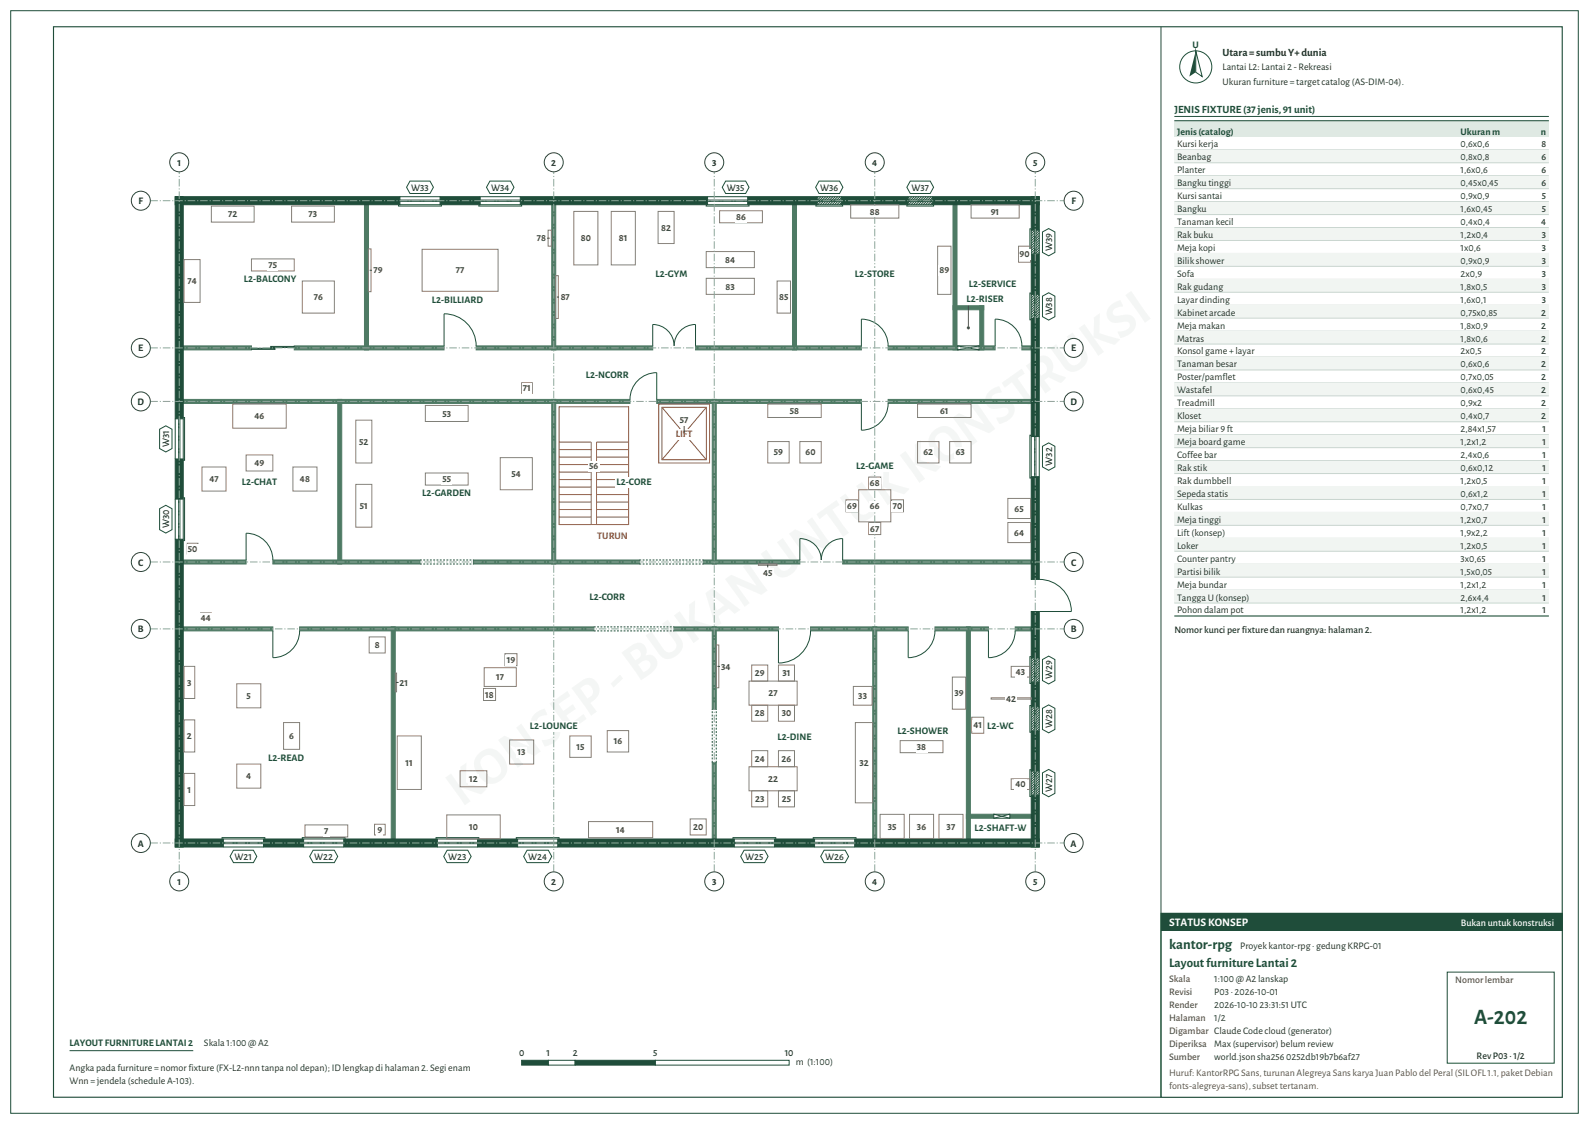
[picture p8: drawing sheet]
<svg xmlns="http://www.w3.org/2000/svg" width="594mm" height="420mm" viewBox="0 0 594 420" stroke-linecap="round" stroke-linejoin="round" font-family="sans-serif">
<g fill="#4e7a64" stroke="#4e7a64" stroke-width=".37">
<path d="M66.3 234.2h35.7v1.5h-35.7z" fill-rule="evenodd"/>
<path d="M112 234.2h110v1.5h-110z" fill-rule="evenodd"/>
<path d="M252 234.2h39v1.5h-39z" fill-rule="evenodd"/>
<path d="M303 234.2h36.5v1.5h-36.5z" fill-rule="evenodd"/>
<path d="M66.3 209.2h25.7v1.5h-25.7z" fill-rule="evenodd"/>
<path d="M102 209.2h55v1.5h-55z" fill-rule="evenodd"/>
<path d="M177 209.2h62v1.5h-62z" fill-rule="evenodd"/>
<path d="M263 209.2h36v1.5h-36z" fill-rule="evenodd"/>
<path d="M315 209.2h72.8v1.5h-72.8z" fill-rule="evenodd"/>
<path d="M66.3 149.2h169.2v1.5h-169.2z" fill-rule="evenodd"/>
<path d="M245.5 149.2h76.5v1.5h-76.5z" fill-rule="evenodd"/>
<path d="M332 149.2h55.8v1.5h-55.8z" fill-rule="evenodd"/>
<path d="M66.3 129.2h27.7v1.5h-27.7z" fill-rule="evenodd"/>
<path d="M110 129.2h56v1.5h-56z" fill-rule="evenodd"/>
<path d="M178 129.2h66v1.5h-66z" fill-rule="evenodd"/>
<path d="M260 129.2h62v1.5h-62z" fill-rule="evenodd"/>
<path d="M126.2 149.2h1.6v61.5h-1.6z" fill-rule="evenodd"/>
<path d="M136.3 74.2h1.4v56.5h-1.4z" fill-rule="evenodd"/>
<path d="M146.2 234.2h1.6v81.5h-1.6z" fill-rule="evenodd"/>
<path d="M206.3 149.2h1.4v61.5h-1.4z" fill-rule="evenodd"/>
<path d="M206.3 74.2h1.4v56.5h-1.4z" fill-rule="evenodd"/>
<path d="M266.3 285h1.5v30.7h-1.5z" fill-rule="evenodd"/>
<path d="M266.3 149.2h1.5v61.5h-1.5z" fill-rule="evenodd"/>
<path d="M296.3 74.2h1.4v56.5h-1.4z" fill-rule="evenodd"/>
<path d="M326.2 234.2h1.5v81.5h-1.5z" fill-rule="evenodd"/>
<path d="M356.3 74.2h1.4v56.5h-1.4z" fill-rule="evenodd"/>
<path d="M361.3 234.2h1.5v81.5h-1.5z" fill-rule="evenodd"/>
</g>
<g fill="#1f4d3a" stroke="#1f4d3a" stroke-width=".37">
<path d="M65.5 313.5h18v3h-18z" fill-rule="evenodd"/>
<path d="M98.5 313.5h15v3h-15z" fill-rule="evenodd"/>
<path d="M128.5 313.5h35v3h-35z" fill-rule="evenodd"/>
<path d="M178.5 313.5h15v3h-15z" fill-rule="evenodd"/>
<path d="M208.5 313.5h66v3h-66z" fill-rule="evenodd"/>
<path d="M289.5 313.5h15v3h-15z" fill-rule="evenodd"/>
<path d="M319.5 313.5h69v3h-69z" fill-rule="evenodd"/>
<path d="M65.5 73.5h84v3h-84z" fill-rule="evenodd"/>
<path d="M164.5 73.5h15v3h-15z" fill-rule="evenodd"/>
<path d="M194.5 73.5h70v3h-70z" fill-rule="evenodd"/>
<path d="M279.5 73.5h26v3h-26z" fill-rule="evenodd"/>
<path d="M314.5 73.5h25v3h-25z" fill-rule="evenodd"/>
<path d="M348.5 73.5h40v3h-40z" fill-rule="evenodd"/>
<path d="M65.5 201.5h3v115h-3z" fill-rule="evenodd"/>
<path d="M65.5 171.5h3v15h-3z" fill-rule="evenodd"/>
<path d="M65.5 73.5h3v83h-3z" fill-rule="evenodd"/>
<path d="M385.5 297.1h3v19.4h-3z" fill-rule="evenodd"/>
<path d="M385.5 178.1h3v38.4h-3z" fill-rule="evenodd"/>
<path d="M385.5 119h3v44.1h-3z" fill-rule="evenodd"/>
<path d="M385.5 95h3v15h-3z" fill-rule="evenodd"/>
<path d="M385.5 73.5h3v12.5h-3z" fill-rule="evenodd"/>
</g>
<path d="M92 209.2v-10a10 10 0 0 1 10 10M102 235.7v10a10 10 0 0 0 10-10" fill="none" stroke="#1f4d3a" stroke-width=".37"/>
<path d="M157 210.7h20M157 209.2h20" fill="none" stroke="#1f4d3a" stroke-width=".37" stroke-dasharray=".7 .5" stroke-linecap="butt"/>
<g fill="#fff" stroke="#1f4d3a" stroke-width=".37">
<path d="M94 130.1h8.8v.4h-8.8z" fill-rule="evenodd"/>
<path d="M101.2 129.4h8.8v.4h-8.8z" fill-rule="evenodd"/>
</g>
<path d="M83 313.5v-.5h16v.5M83.5 316.5h15M83.5 313.5h15M83.5 315.2h15M83.5 314.7h15" fill="none" stroke="#1f4d3a" stroke-width=".37"/>
<path d="M87.3 317.7h7.4l1.3 2.3-1.3 2.3h-7.4l-1.3-2.3z" fill-rule="evenodd" fill="#fff" stroke="#1f4d3a" stroke-width=".37"/>
<path d="M113 313.5v-.5h16v.5M113.5 316.5h15M113.5 313.5h15M113.5 315.2h15M113.5 314.7h15" fill="none" stroke="#1f4d3a" stroke-width=".37"/>
<path d="M117 317.7h8l1.2 2.3-1.2 2.3h-8l-1.2-2.3z" fill-rule="evenodd" fill="#fff" stroke="#1f4d3a" stroke-width=".37"/>
<path d="M163 313.5v-.5h16v.5M163.5 316.5h15M163.5 313.5h15M163.5 315.2h15M163.5 314.7h15" fill="none" stroke="#1f4d3a" stroke-width=".37"/>
<path d="M167.1 317.7h7.8l1.2 2.3-1.2 2.3h-7.8l-1.2-2.3z" fill-rule="evenodd" fill="#fff" stroke="#1f4d3a" stroke-width=".37"/>
<path d="M193 313.5v-.5h16v.5M193.5 316.5h15M193.5 313.5h15M193.5 315.2h15M193.5 314.7h15" fill="none" stroke="#1f4d3a" stroke-width=".37"/>
<path d="M197 317.7h8l1.2 2.3-1.2 2.3h-8l-1.2-2.3z" fill-rule="evenodd" fill="#fff" stroke="#1f4d3a" stroke-width=".37"/>
<path d="M274 313.5v-.5h16v.5M274.5 316.5h15M274.5 313.5h15M274.5 315.2h15M274.5 314.7h15" fill="none" stroke="#1f4d3a" stroke-width=".37"/>
<path d="M278.2 317.7h7.6l1.3 2.3-1.3 2.3h-7.6l-1.3-2.3z" fill-rule="evenodd" fill="#fff" stroke="#1f4d3a" stroke-width=".37"/>
<path d="M304 313.5v-.5h16v.5M304.5 316.5h15M304.5 313.5h15M304.5 315.2h15M304.5 314.7h15" fill="none" stroke="#1f4d3a" stroke-width=".37"/>
<path d="M308.1 317.7h7.8l1.3 2.3-1.3 2.3h-7.8l-1.3-2.3z" fill-rule="evenodd" fill="#fff" stroke="#1f4d3a" stroke-width=".37"/>
<path d="M65.5 186.5v15M66.8 186.5v15M67.2 186.5v15M68.5 186h.5v16h-.5M68.5 186.5v15" fill="none" stroke="#1f4d3a" stroke-width=".37"/>
<path d="M59.7 190.1l2.3-1.3 2.3 1.3v7.8l-2.3 1.3-2.3-1.3z" fill-rule="evenodd" fill="#fff" stroke="#1f4d3a" stroke-width=".37"/>
<path d="M65.5 156.5v15M66.8 156.5v15M67.2 156.5v15M68.5 156h.5v16h-.5M68.5 156.5v15" fill="none" stroke="#1f4d3a" stroke-width=".37"/>
<path d="M59.7 160.4l2.3-1.3 2.3 1.3v7.2l-2.3 1.3-2.3-1.3z" fill-rule="evenodd" fill="#fff" stroke="#1f4d3a" stroke-width=".37"/>
<path d="M149 76.5v.5h16v-.5M149.5 76.5h15M149.5 73.5h15M149.5 75.2h15M149.5 74.7h15" fill="none" stroke="#1f4d3a" stroke-width=".37"/>
<path d="M153.3 67.7h7.4l1.3 2.3-1.3 2.3h-7.4l-1.3-2.3z" fill-rule="evenodd" fill="#fff" stroke="#1f4d3a" stroke-width=".37"/>
<path d="M179 76.5v.5h16v-.5M179.5 76.5h15M179.5 73.5h15M179.5 75.2h15M179.5 74.7h15" fill="none" stroke="#1f4d3a" stroke-width=".37"/>
<path d="M183.1 67.7h7.8l1.2 2.3-1.2 2.3h-7.8l-1.2-2.3z" fill-rule="evenodd" fill="#fff" stroke="#1f4d3a" stroke-width=".37"/>
<path d="M264 76.5v.5h16v-.5M264.5 76.5h15M264.5 73.5h15M264.5 75.2h15M264.5 74.7h15" fill="none" stroke="#1f4d3a" stroke-width=".37"/>
<path d="M271.3 67.7h7.4l1.3 2.3-1.3 2.3h-7.4l-1.3-2.3z" fill-rule="evenodd" fill="#fff" stroke="#1f4d3a" stroke-width=".37"/>
<g fill="none" stroke="#1f4d3a" stroke-width=".37">
<path d="M305 76.5v.5h10v-.5M305.5 76.5h9M305.5 73.5h9M305.5 75.2h9M305.5 74.7h9M305.9 73.5l-.4 .4M306.8 73.5l-1.3 1.3M307.7 73.5l-2.2 2.2M308.7 73.5l-3.1 3M309.6 73.5l-3.1 3M310.4 73.5l-3 3M311.3 73.5l-3 3"/>
<path d="M312.2 73.5l-2.9 3M313.2 73.5l-3 3M314.1 73.5l-3.1 3M314.5 73.9l-2.6 2.6M314.5 74.8l-1.6 1.7M314.5 75.7l-.7 .8"/>
</g>
<path d="M306.2 67.7h7.6l1.3 2.3-1.3 2.3h-7.6l-1.3-2.3z" fill-rule="evenodd" fill="#fff" stroke="#1f4d3a" stroke-width=".37"/>
<g fill="none" stroke="#1f4d3a" stroke-width=".37">
<path d="M339 76.5v.5h10v-.5M339.5 76.5h9M339.5 73.5h9M339.5 75.2h9M339.5 74.7h9M340 73.5l-.5 .4M340.9 73.5l-1.4 1.3M341.8 73.5l-2.3 2.2M342.6 73.5l-2.9 3M343.6 73.5l-3 3M344.4 73.5l-2.9 3M345.4 73.5l-3.1 3"/>
<path d="M346.3 73.5l-3 3M347.1 73.5l-3 3M348 73.5l-3 3M348.5 73.9l-2.5 2.6M348.5 74.8l-1.6 1.7M348.5 75.7l-.8 .8"/>
</g>
<path d="M340.3 67.7h7.4l1.3 2.3-1.3 2.3h-7.4l-1.3-2.3z" fill-rule="evenodd" fill="#fff" stroke="#1f4d3a" stroke-width=".37"/>
<g fill="none" stroke="#1f4d3a" stroke-width=".37">
<path d="M385.5 85.5h-.5v10h.5M385.5 86v9M385.9 86l-.4 .4M386.7 86v9M386.9 86l-1.4 1.3M387.3 86v9M387.8 86l-2.3 2.2M388.5 86v9M388.5 86.1l-3 3M388.5 87l-3 3M388.5 87.9l-3 3M388.5 88.8l-3 3"/>
<path d="M388.5 89.7l-3 3M388.5 90.6l-3 3M388.5 91.5l-3 3M388.5 92.4l-2.6 2.6M388.5 93.3l-1.6 1.7M388.5 94.2l-.7 .8"/>
</g>
<path d="M389.7 86.7l2.3-1.3 2.3 1.3v7.6l-2.3 1.3-2.3-1.3z" fill-rule="evenodd" fill="#fff" stroke="#1f4d3a" stroke-width=".37"/>
<g fill="none" stroke="#8a8076" stroke-width=".37">
<path d="M79 77h16v6h-16zM109 77h16v6h-16zM214.5 79h9v20h-9zM228.5 79h9v20h-9zM246 79h6v12h-6zM269 78.7h16v4.5h-16zM318 76.5h18v5h-18zM363 76.5h18v5h-18zM68.8 97h6v16h-6zM94 96.7h16v4.5h-16zM137.7 93h1v16h-1zM157.8 93.1h28.4v15.7h-28.4z"/>
<path d="M204.9 86h1.2v6h-1.2zM264 94h18v6h-18zM350.5 92h5v18h-5zM380.7 92h4.5v6h-4.5zM113 105h12v12h-12zM87 151h20v9h-20zM133 157h6v16h-6zM159 151.5h16v6h-16zM75.5 174.5h9v9h-9zM92 170h10v6h-10zM109.5 174.5h9v9h-9zM159 176.7h16v4.5h-16z"/>
<path d="M133 181h6v16h-6zM70 203h4v4h-4zM75 229h4v4h-4zM138 238h6v6h-6zM68.8 249h4v12h-4zM88.5 255.5h9v9h-9zM147.8 251.5h.4v7h-.4zM68.8 269h4v12h-4zM106 270h6v10h-6zM148.5 275h9v20h-9zM68.8 289h4v12h-4zM88.5 285.5h9v9h-9z"/>
<path d="M114 308.2h16v4.5h-16zM140 308h4v4h-4zM167 304.5h20v9h-20zM220 307h24v6h-24zM258 306h6v6h-6zM329 304.3h9v9h-9zM340 304.3h9v9h-9zM351 304.3h9v9h-9z"/>
</g>
<path d="M209 152h26v44h-26z" fill="none" stroke="#b5532f" stroke-width=".37"/>
<path d="M67 325.8v-261.6" fill="none" stroke="#8fa99b" stroke-width=".37" stroke-dasharray="2.8 .7 .4 .7" stroke-linecap="butt"/>
<g fill="#fff" stroke="#2f4238" stroke-width=".37">
<circle cx="67" cy="329.4" r="3.6"/>
<circle cx="67" cy="60.6" r="3.6"/>
</g>
<path d="M207 325.8v-261.6" fill="none" stroke="#8fa99b" stroke-width=".37" stroke-dasharray="2.8 .7 .4 .7" stroke-linecap="butt"/>
<g fill="#fff" stroke="#2f4238" stroke-width=".37">
<circle cx="207" cy="329.4" r="3.6"/>
<circle cx="207" cy="60.6" r="3.6"/>
</g>
<path d="M267 325.8v-261.6" fill="none" stroke="#8fa99b" stroke-width=".37" stroke-dasharray="2.8 .7 .4 .7" stroke-linecap="butt"/>
<g fill="#fff" stroke="#2f4238" stroke-width=".37">
<circle cx="267" cy="329.4" r="3.6"/>
<circle cx="267" cy="60.6" r="3.6"/>
</g>
<path d="M327 325.8v-261.6" fill="none" stroke="#8fa99b" stroke-width=".37" stroke-dasharray="2.8 .7 .4 .7" stroke-linecap="butt"/>
<g fill="#fff" stroke="#2f4238" stroke-width=".37">
<circle cx="327" cy="329.4" r="3.6"/>
<circle cx="327" cy="60.6" r="3.6"/>
</g>
<path d="M387 325.8v-261.6" fill="none" stroke="#8fa99b" stroke-width=".37" stroke-dasharray="2.8 .7 .4 .7" stroke-linecap="butt"/>
<g fill="#fff" stroke="#2f4238" stroke-width=".37">
<circle cx="387" cy="329.4" r="3.6"/>
<circle cx="387" cy="60.6" r="3.6"/>
</g>
<path d="M56.2 315h341.6" fill="none" stroke="#8fa99b" stroke-width=".37" stroke-dasharray="2.8 .7 .4 .7" stroke-linecap="butt"/>
<g fill="#fff" stroke="#2f4238" stroke-width=".37">
<circle cx="52.6" cy="315" r="3.6"/>
<circle cx="401.4" cy="315" r="3.6"/>
</g>
<path d="M56.2 235h341.6" fill="none" stroke="#8fa99b" stroke-width=".37" stroke-dasharray="2.8 .7 .4 .7" stroke-linecap="butt"/>
<circle cx="52.6" cy="235" r="3.6" fill="#fff" stroke="#2f4238" stroke-width=".37"/>
<path d="M56.2 210h341.6" fill="none" stroke="#8fa99b" stroke-width=".37" stroke-dasharray="2.8 .7 .4 .7" stroke-linecap="butt"/>
<circle cx="52.6" cy="210" r="3.6" fill="#fff" stroke="#2f4238" stroke-width=".37"/>
<path d="M56.2 150h341.6" fill="none" stroke="#8fa99b" stroke-width=".37" stroke-dasharray="2.8 .7 .4 .7" stroke-linecap="butt"/>
<circle cx="52.6" cy="150" r="3.6" fill="#fff" stroke="#2f4238" stroke-width=".37"/>
<path d="M56.2 130h341.6" fill="none" stroke="#8fa99b" stroke-width=".37" stroke-dasharray="2.8 .7 .4 .7" stroke-linecap="butt"/>
<circle cx="52.6" cy="130" r="3.6" fill="#fff" stroke="#2f4238" stroke-width=".37"/>
<path d="M56.2 75h341.6" fill="none" stroke="#8fa99b" stroke-width=".37" stroke-dasharray="2.8 .7 .4 .7" stroke-linecap="butt"/>
<g fill="#fff" stroke="#2f4238" stroke-width=".37">
<circle cx="52.6" cy="75" r="3.6"/>
<circle cx="401.4" cy="75" r="3.6"/>
</g>
<g fill="#fff">
<path d="M99.9 281.4h14.2v3.9h-14.2z" fill-rule="evenodd"/>
<path d="M363.9 307.4h20.2v3.9h-20.2z" fill-rule="evenodd"/>
<path d="M90 178.4h14v3.9h-14z" fill-rule="evenodd"/>
<path d="M157.5 182.4h19v3.9h-19z" fill-rule="evenodd"/>
<path d="M90.8 102.4h20.4v3.9h-20.4z" fill-rule="evenodd"/>
<path d="M244.7 100.4h12.6v3.9h-12.6z" fill-rule="evenodd"/>
<path d="M319.2 100.4h15.6v3.9h-15.6z" fill-rule="evenodd"/>
<path d="M69.7 293.2h2.2v3.9h-2.2z" fill-rule="evenodd"/>
<path d="M69.5 273.2h2.6v3.9h-2.6z" fill-rule="evenodd"/>
<path d="M69.6 253.2h2.4v3.9h-2.4z" fill-rule="evenodd"/>
<path d="M91.7 288.2h2.6v3.9h-2.6z" fill-rule="evenodd"/>
<path d="M91.8 258.2h2.4v3.9h-2.4z" fill-rule="evenodd"/>
<path d="M107.7 273.2h2.6v3.9h-2.6z" fill-rule="evenodd"/>
<path d="M120.9 308.7h2.2v3.9h-2.2z" fill-rule="evenodd"/>
<path d="M139.7 239.2h2.6v3.9h-2.6z" fill-rule="evenodd"/>
<path d="M140.7 308.2h2.6v3.9h-2.6z" fill-rule="evenodd"/>
<path d="M175 307.2h4v3.9h-4z" fill-rule="evenodd"/>
<path d="M151.2 283.2h3.6v3.9h-3.6z" fill-rule="evenodd"/>
<path d="M230 308.2h4v3.9h-4z" fill-rule="evenodd"/>
<path d="M258.7 307.2h4.6v3.9h-4.6z" fill-rule="evenodd"/>
</g>
<path d="M148 255h1" fill="none" stroke="#4a423b" stroke-width=".37"/>
<g fill="#fff">
<path d="M149 253.2h4v3.9h-4z" fill-rule="evenodd"/>
<path d="M331.5 307h4v3.9h-4z" fill-rule="evenodd"/>
<path d="M342.4 307h4.2v3.9h-4.2z" fill-rule="evenodd"/>
<path d="M353.5 307h4v3.9h-4z" fill-rule="evenodd"/>
<path d="M74.8 229.2h4.4v3.9h-4.4z" fill-rule="evenodd"/>
<path d="M94.8 153.7h4.4v3.9h-4.4z" fill-rule="evenodd"/>
<path d="M77.9 177.2h4.2v3.9h-4.2z" fill-rule="evenodd"/>
<path d="M111.8 177.2h4.4v3.9h-4.4z" fill-rule="evenodd"/>
<path d="M94.8 171.2h4.4v3.9h-4.4z" fill-rule="evenodd"/>
<path d="M69.9 203.2h4.2v3.9h-4.2z" fill-rule="evenodd"/>
<path d="M134.1 187.2h3.8v3.9h-3.8z" fill-rule="evenodd"/>
<path d="M133.9 163.2h4.2v3.9h-4.2z" fill-rule="evenodd"/>
<path d="M84.9 78.2h4.2v3.9h-4.2z" fill-rule="evenodd"/>
<path d="M115 78.2h4v3.9h-4z" fill-rule="evenodd"/>
<path d="M69.7 103.2h4.2v3.9h-4.2z" fill-rule="evenodd"/>
<path d="M100 97.2h4v3.9h-4z" fill-rule="evenodd"/>
<path d="M117 109.2h4v3.9h-4z" fill-rule="evenodd"/>
<path d="M170.1 99.2h3.8v3.9h-3.8z" fill-rule="evenodd"/>
</g>
<path d="M204.5 89h1" fill="none" stroke="#4a423b" stroke-width=".37"/>
<path d="M200.3 87.2h4.2v3.9h-4.2z" fill-rule="evenodd" fill="#fff"/>
<path d="M138.2 101h1" fill="none" stroke="#4a423b" stroke-width=".37"/>
<g fill="#fff">
<path d="M139.2 99.2h4.1v3.9h-4.1z" fill-rule="evenodd"/>
<path d="M216.8 87.2h4.4v3.9h-4.4z" fill-rule="evenodd"/>
<path d="M231 87.2h4v3.9h-4z" fill-rule="evenodd"/>
<path d="M246.8 83.2h4.4v3.9h-4.4z" fill-rule="evenodd"/>
<path d="M270.8 95.2h4.4v3.9h-4.4z" fill-rule="evenodd"/>
<path d="M274.8 79.2h4.4v3.9h-4.4z" fill-rule="evenodd"/>
<path d="M324.8 77.2h4.4v3.9h-4.4z" fill-rule="evenodd"/>
<path d="M350.8 99.2h4.4v3.9h-4.4z" fill-rule="evenodd"/>
<path d="M380.8 93.2h4.4v3.9h-4.4z" fill-rule="evenodd"/>
<path d="M370.1 77.2h3.8v3.9h-3.8z" fill-rule="evenodd"/>
</g>
<path d="M20 10h564v400h-564z" fill="none" stroke="#1f4d3a" stroke-width=".42"/>
<path d="M4 4h586v412h-586z" fill="none" stroke="#1f4d3a" stroke-width=".37"/>
<path d="M434 341.3h150v68.7h-150z" fill-rule="evenodd" fill="#fff" stroke="#1f4d3a" stroke-width=".37"/>
<path d="M434 341.3h150v6.6h-150z" fill-rule="evenodd" fill="#1f4d3a"/>
<path d="M434 10v400M541 363.2h40v34.1h-40zM26 392.6h46.2" fill="none" stroke="#1f4d3a" stroke-width=".37"/>
<path d="M195 396.2h10v1.8h-10z" fill-rule="evenodd" fill="#1f4d3a" stroke="#1f4d3a" stroke-width=".37"/>
<path d="M205 396.2h10v1.8h-10z" fill-rule="evenodd" fill="#fff" stroke="#1f4d3a" stroke-width=".37"/>
<path d="M215 396.2h30v1.8h-30z" fill-rule="evenodd" fill="#1f4d3a" stroke="#1f4d3a" stroke-width=".37"/>
<path d="M245 396.2h50v1.8h-50z" fill-rule="evenodd" fill="#fff" stroke="#1f4d3a" stroke-width=".37"/>
<circle cx="447" cy="25" r="6" fill="none" stroke="#1f4d3a" stroke-width=".37"/>
<path d="M447 19v8l-2.4 1.6z" fill="#1f4d3a"/>
<path d="M447 19l2.4 9.6-2.4-1.6z" fill="#fff" stroke="#1f4d3a" stroke-width=".37"/>
<path d="M439 43.5h140" fill="none" stroke="#1f4d3a" stroke-width=".37"/>
<path d="M439 45.1h140v6.1h-140z" fill-rule="evenodd" fill="#dfe9e3"/>
<path d="M439 56h140" fill="none" stroke="#c9d6cf" stroke-width=".37"/>
<path d="M439 56h140v4.8h-140z" fill-rule="evenodd" fill="#f1f5f2"/>
<path d="M439 60.8h140M439 65.7h140" fill="none" stroke="#c9d6cf" stroke-width=".37"/>
<path d="M439 65.7h140v4.8h-140z" fill-rule="evenodd" fill="#f1f5f2"/>
<path d="M439 70.5h140M439 75.3h140" fill="none" stroke="#c9d6cf" stroke-width=".37"/>
<path d="M439 75.3h140v4.9h-140z" fill-rule="evenodd" fill="#f1f5f2"/>
<path d="M439 80.2h140M439 85h140" fill="none" stroke="#c9d6cf" stroke-width=".37"/>
<path d="M439 85h140v4.9h-140z" fill-rule="evenodd" fill="#f1f5f2"/>
<path d="M439 89.9h140M439 94.7h140" fill="none" stroke="#c9d6cf" stroke-width=".37"/>
<path d="M439 94.7h140v4.8h-140z" fill-rule="evenodd" fill="#f1f5f2"/>
<path d="M439 99.5h140M439 104.4h140" fill="none" stroke="#c9d6cf" stroke-width=".37"/>
<path d="M439 104.4h140v4.8h-140z" fill-rule="evenodd" fill="#f1f5f2"/>
<path d="M439 109.2h140M439 114.1h140" fill="none" stroke="#c9d6cf" stroke-width=".37"/>
<path d="M439 114.1h140v4.8h-140z" fill-rule="evenodd" fill="#f1f5f2"/>
<path d="M439 118.9h140M439 123.7h140" fill="none" stroke="#c9d6cf" stroke-width=".37"/>
<path d="M439 123.7h140v4.9h-140z" fill-rule="evenodd" fill="#f1f5f2"/>
<path d="M439 128.6h140M439 133.4h140" fill="none" stroke="#c9d6cf" stroke-width=".37"/>
<path d="M439 133.4h140v4.8h-140z" fill-rule="evenodd" fill="#f1f5f2"/>
<path d="M439 138.2h140M439 143.1h140" fill="none" stroke="#c9d6cf" stroke-width=".37"/>
<path d="M439 143.1h140v4.8h-140z" fill-rule="evenodd" fill="#f1f5f2"/>
<path d="M439 147.9h140M439 152.8h140" fill="none" stroke="#c9d6cf" stroke-width=".37"/>
<path d="M439 152.8h140v4.8h-140z" fill-rule="evenodd" fill="#f1f5f2"/>
<path d="M439 157.6h140M439 162.4h140" fill="none" stroke="#c9d6cf" stroke-width=".37"/>
<path d="M439 162.4h140v4.9h-140z" fill-rule="evenodd" fill="#f1f5f2"/>
<path d="M439 167.3h140M439 172.1h140" fill="none" stroke="#c9d6cf" stroke-width=".37"/>
<path d="M439 172.1h140v4.9h-140z" fill-rule="evenodd" fill="#f1f5f2"/>
<path d="M439 177h140M439 181.8h140" fill="none" stroke="#c9d6cf" stroke-width=".37"/>
<path d="M439 181.8h140v4.8h-140z" fill-rule="evenodd" fill="#f1f5f2"/>
<path d="M439 186.6h140M439 191.5h140" fill="none" stroke="#c9d6cf" stroke-width=".37"/>
<path d="M439 191.5h140v4.8h-140z" fill-rule="evenodd" fill="#f1f5f2"/>
<path d="M439 196.3h140M439 201.1h140" fill="none" stroke="#c9d6cf" stroke-width=".37"/>
<path d="M439 201.1h140v4.9h-140z" fill-rule="evenodd" fill="#f1f5f2"/>
<path d="M439 206h140M439 210.8h140" fill="none" stroke="#c9d6cf" stroke-width=".37"/>
<path d="M439 210.8h140v4.9h-140z" fill-rule="evenodd" fill="#f1f5f2"/>
<path d="M439 215.7h140M439 220.5h140" fill="none" stroke="#c9d6cf" stroke-width=".37"/>
<path d="M439 220.5h140v4.8h-140z" fill-rule="evenodd" fill="#f1f5f2"/>
<path d="M439 225.3h140M439 230.2h140" fill="none" stroke="#c9d6cf" stroke-width=".37"/>
<path d="M439 45.1h140M439 230.2h140" fill="none" stroke="#1f4d3a" stroke-width=".37"/>
<text font-size="19.8" fill="#fff" x="172.5" y="301.8" transform="rotate(-35 172.5 301.8)">KONSEP - BUKAN UNTUK KONSTRUKSI</text>
<text font-size="8.2" fill="#1f4d3a" x="551" y="382.7">A-202</text>
<text font-size="5.4" fill="#1f4d3a" x="437" y="354.6">kantor-rpg</text>
<text font-size="4.9" fill="#1f4d3a" x="437" y="361.3">Layout furniture Lantai 2</text>
<text font-size="4.3" fill="#fff" x="437" y="346.1">STATUS KONSEP</text>
<text font-size="4.1" fill="#22302a" x="457" y="20.7">Utara = sumbu Y+ dunia</text>
<text font-size="4.1" fill="#1f4d3a" x="439" y="42.1">JENIS FIXTURE (37 jenis, 91 unit)</text>
<g font-size="3.7" fill="#1f4d3a">
<text x="445.8" y="17.8">U</text>
<text x="440" y="50.4">Jenis (catalog)</text>
<text x="546" y="50.4">Ukuran m</text>
<text x="576" y="50.4">n</text>
<text x="91.2" y="105.3">L2-BALCONY</text>
<text x="245" y="103.3">L2-GYM</text>
<text x="319.6" y="103.3">L2-STORE</text>
<text x="362.1" y="107.3">L2-SERVICE</text>
<text x="161.4" y="113.3">L2-BILLIARD</text>
<text x="361.3" y="113">L2-RISER</text>
<text x="219" y="141.3">L2-NCORR</text>
<text x="320" y="175.3">L2-GAME</text>
<text x="90.4" y="181.3">L2-CHAT</text>
<text x="157.9" y="185.3">L2-GARDEN</text>
<text x="230.5" y="181.3">L2-CORE</text>
<text x="220.3" y="224.3">L2-CORR</text>
<text x="198.1" y="272.3">L2-LOUNGE</text>
<text x="335.5" y="274.3">L2-SHOWER</text>
<text x="369" y="272.3">L2-WC</text>
<text x="290.7" y="276.3">L2-DINE</text>
<text x="100.3" y="284.3">L2-READ</text>
<text x="364.3" y="310.3">L2-SHAFT-W</text>
<text x="26" y="391">LAYOUT FURNITURE LANTAI 2</text>
</g>
<g font-size="3.7" fill="#22302a">
<text x="457" y="26.2">Lantai L2: Lantai 2 - Rekreasi</text>
<text x="457" y="31.7">Ukuran furniture = target catalog (AS-DIM-04).</text>
<text x="440" y="55">Kursi kerja</text>
<text x="440" y="59.9">Beanbag</text>
<text x="546" y="55">0,6x0,6</text>
<text x="546" y="59.9">0,8x0,8</text>
<text x="576.2" y="55">8</text>
<text x="576.2" y="59.9">6</text>
<text x="66.3" y="62">1</text>
<text x="206.1" y="62">2</text>
<text x="266.2" y="62">3</text>
<text x="326.1" y="62">4</text>
<text x="386.2" y="62">5</text>
<text x="440" y="64.7">Planter</text>
<text x="546" y="64.7">1,6x0,6</text>
<text x="576.2" y="64.7">6</text>
<text x="153.7" y="71.3">W33</text>
<text x="183.6" y="71.3">W34</text>
<text x="271.7" y="71.3">W35</text>
<text x="306.6" y="71.3">W36</text>
<text x="340.7" y="71.3">W37</text>
<text x="440" y="69.6">Bangku tinggi</text>
<text x="546" y="69.6">0,45x0,45</text>
<text x="576.2" y="69.6">6</text>
<text x="51.8" y="76.3">F</text>
<text x="400.5" y="76.3">F</text>
<text x="440" y="74.4">Kursi santai</text>
<text x="546" y="74.4">0,9x0,9</text>
<text x="576.4" y="74.4">5</text>
<text x="440" y="79.2">Bangku</text>
<text x="546" y="79.2">1,6x0,45</text>
<text x="576.4" y="79.2">5</text>
<text x="440" y="84.1">Tanaman kecil</text>
<text x="440" y="88.9">Rak buku</text>
<text x="546" y="84.1">0,4x0,4</text>
<text x="546" y="88.9">1,2x0,4</text>
<text x="576.1" y="84.1">4</text>
<text x="576.4" y="88.9">3</text>
<text x="393.3" y="93.9" transform="rotate(-90 393.3 93.9)">W39</text>
<text x="440" y="93.7">Meja kopi</text>
<text x="546" y="93.7">1x0,6</text>
<text x="576.4" y="93.7">3</text>
<text x="440" y="98.6">Bilik shower</text>
<text x="546" y="98.6">0,9x0,9</text>
<text x="576.4" y="98.6">3</text>
<text x="440" y="103.4">Sofa</text>
<text x="546" y="103.4">2x0,9</text>
<text x="576.4" y="103.4">3</text>
<text x="440" y="108.3">Rak gudang</text>
<text x="440" y="113.1">Layar dinding</text>
<text x="546" y="108.3">1,8x0,5</text>
<text x="546" y="113.1">1,6x0,1</text>
<text x="576.4" y="108.3">3</text>
<text x="576.4" y="113.1">3</text>
<text x="393.3" y="117.9" transform="rotate(-90 393.3 117.9)">W38</text>
<text x="440" y="117.9">Kabinet arcade</text>
<text x="546" y="117.9">0,75x0,85</text>
<text x="576.2" y="117.9">2</text>
<text x="440" y="122.8">Meja makan</text>
<text x="546" y="122.8">1,8x0,9</text>
<text x="576.2" y="122.8">2</text>
<text x="51.7" y="131.3">E</text>
<text x="400.4" y="131.3">E</text>
<text x="440" y="127.6">Matras</text>
<text x="546" y="127.6">1,8x0,6</text>
<text x="576.2" y="127.6">2</text>
<text x="440" y="132.5">Konsol game + layar</text>
<text x="440" y="137.3">Tanaman besar</text>
<text x="546" y="132.5">2x0,5</text>
<text x="546" y="137.3">0,6x0,6</text>
<text x="576.2" y="132.5">2</text>
<text x="576.2" y="137.3">2</text>
<text x="440" y="142.1">Poster/pamflet</text>
<text x="546" y="142.1">0,7x0,05</text>
<text x="576.2" y="142.1">2</text>
<text x="440" y="147">Wastafel</text>
<text x="546" y="147">0,6x0,45</text>
<text x="576.2" y="147">2</text>
<text x="51.4" y="151.3">D</text>
<text x="400.1" y="151.3">D</text>
<text x="440" y="151.8">Treadmill</text>
<text x="546" y="151.8">0,9x2</text>
<text x="576.2" y="151.8">2</text>
<text x="440" y="156.7">Kloset</text>
<text x="440" y="161.5">Meja biliar 9 ft</text>
<text x="546" y="156.7">0,4x0,7</text>
<text x="546" y="161.5">2,84x1,57</text>
<text x="576.2" y="156.7">2</text>
<text x="576.6" y="161.5">1</text>
<text x="63.3" y="167.2" transform="rotate(-90 63.3 167.2)">W31</text>
<text x="440" y="166.3">Meja board game</text>
<text x="546" y="166.3">1,2x1,2</text>
<text x="576.6" y="166.3">1</text>
<text x="440" y="171.2">Coffee bar</text>
<text x="546" y="171.2">2,4x0,6</text>
<text x="576.6" y="171.2">1</text>
<text x="393.3" y="174" transform="rotate(-90 393.3 174)">W32</text>
<text x="440" y="176">Rak stik</text>
<text x="546" y="176">0,6x0,12</text>
<text x="576.6" y="176">1</text>
<text x="440" y="180.8">Rak dumbbell</text>
<text x="440" y="185.7">Sepeda statis</text>
<text x="546" y="180.8">1,2x0,5</text>
<text x="546" y="185.7">0,6x1,2</text>
<text x="576.6" y="180.8">1</text>
<text x="576.6" y="185.7">1</text>
<text x="440" y="190.5">Kulkas</text>
<text x="546" y="190.5">0,7x0,7</text>
<text x="576.6" y="190.5">1</text>
<text x="63.3" y="197.5" transform="rotate(-90 63.3 197.5)">W30</text>
<text x="440" y="195.4">Meja tinggi</text>
<text x="546" y="195.4">1,2x0,7</text>
<text x="576.6" y="195.4">1</text>
<text x="440" y="200.2">Lift (konsep)</text>
<text x="546" y="200.2">1,9x2,2</text>
<text x="576.6" y="200.2">1</text>
<text x="440" y="205">Loker</text>
<text x="440" y="209.9">Counter pantry</text>
<text x="546" y="205">1,2x0,5</text>
<text x="546" y="209.9">3x0,65</text>
<text x="576.6" y="205">1</text>
<text x="576.6" y="209.9">1</text>
<text x="51.7" y="211.3">C</text>
<text x="400.4" y="211.3">C</text>
<text x="440" y="214.7">Partisi bilik</text>
<text x="546" y="214.7">1,5x0,05</text>
<text x="576.6" y="214.7">1</text>
<text x="440" y="219.6">Meja bundar</text>
<text x="546" y="219.6">1,2x1,2</text>
<text x="576.6" y="219.6">1</text>
<text x="440" y="224.4">Tangga U (konsep)</text>
<text x="546" y="224.4">2,6x4,4</text>
<text x="576.6" y="224.4">1</text>
<text x="440" y="229.2">Pohon dalam pot</text>
<text x="546" y="229.2">1,2x1,2</text>
<text x="576.6" y="229.2">1</text>
<text x="51.6" y="236.3">B</text>
<text x="400.3" y="236.3">B</text>
<text x="439" y="236.5">Nomor kunci per fixture dan ruangnya: halaman 2.</text>
<text x="393.3" y="253.9" transform="rotate(-90 393.3 253.9)">W29</text>
<text x="393.3" y="272.1" transform="rotate(-90 393.3 272.1)">W28</text>
<text x="393.3" y="296" transform="rotate(-90 393.3 296)">W27</text>
<text x="51.5" y="316.3">A</text>
<text x="400.2" y="316.3">A</text>
<text x="87.7" y="321.3">W21</text>
<text x="117.5" y="321.3">W22</text>
<text x="167.6" y="321.3">W23</text>
<text x="197.5" y="321.3">W24</text>
<text x="278.6" y="321.3">W25</text>
<text x="308.5" y="321.3">W26</text>
<text x="66.3" y="330.7">1</text>
<text x="206.1" y="330.7">2</text>
<text x="266.2" y="330.7">3</text>
<text x="326.1" y="330.7">4</text>
<text x="386.2" y="330.7">5</text>
<text x="463.6" y="354.6">Proyek kantor-rpg · gedung KRPG-01</text>
<text x="453.9" y="366.9">1:100 @ A2 lanskap</text>
<text x="453.9" y="371.8">P03 · 2026-10-01</text>
<text x="453.9" y="376.6">2026-10-10 23:31:51 UTC</text>
<text x="453.9" y="381.5">1/2</text>
<text x="76.2" y="390.7">Skala 1:100 @ A2</text>
<text x="194" y="394.7">0</text>
<text x="204.3" y="394.7">1</text>
<text x="214.1" y="394.7">2</text>
<text x="244.2" y="394.7">5</text>
<text x="293.3" y="394.7">10</text>
<text x="453.9" y="391.2">Max (supervisor) belum review</text>
<text x="552" y="395.6">Rev P03 · 1/2</text>
<text x="26" y="400.3">Angka pada furniture = nomor fixture (FX-L2-nnn tanpa nol depan); ID lengkap di halaman 2. Segi enam</text>
<text x="297.5" y="397.8">m (1:100)</text>
<text x="453.9" y="396.1">world.json sha256 0252db19b7b6af27</text>
<text x="26" y="404.9">Wnn = jendela (schedule A-103).</text>
</g>
<g font-size="3.7" fill="#4a423b">
<text x="85.3" y="81.2">72</text>
<text x="115.4" y="81.2">73</text>
<text x="275.2" y="82.2">86</text>
<text x="325.2" y="80.2">88</text>
<text x="370.4" y="80.2">91</text>
<text x="247.1" y="86.2">82</text>
<text x="200.7" y="90.2">78</text>
<text x="217.1" y="90.2">80</text>
<text x="231.4" y="90.2">81</text>
<text x="100.4" y="100.2">75</text>
<text x="271.1" y="98.2">84</text>
<text x="381.1" y="96.2">90</text>
<text x="70.1" y="106.2">74</text>
<text x="139.6" y="102.2">79</text>
<text x="170.4" y="102.2">77</text>
<text x="351.2" y="102.2">89</text>
<text x="117.3" y="112.2">76</text>
<text x="209.6" y="112.2">87</text>
<text x="271.3" y="108.2">83</text>
<text x="291.3" y="112.2">85</text>
<text x="195.5" y="146.2">71</text>
<text x="165.4" y="155.7">53</text>
<text x="295.3" y="154.7">58</text>
<text x="351.4" y="154.7">61</text>
<text x="95.2" y="156.7">46</text>
<text x="254.1" y="158.2">57</text>
<text x="134.2" y="166.2">52</text>
<text x="289.3" y="170.2">59</text>
<text x="301.1" y="170.2">60</text>
<text x="345.2" y="170.2">62</text>
<text x="357.3" y="170.2">63</text>
<text x="95.2" y="174.2">49</text>
<text x="191.2" y="178.2">54</text>
<text x="220.3" y="175.2">56</text>
<text x="78.3" y="180.2">47</text>
<text x="112.1" y="180.2">48</text>
<text x="165.4" y="180.2">55</text>
<text x="325.2" y="181.7">68</text>
<text x="134.5" y="190.2">51</text>
<text x="316.7" y="190.2">69</text>
<text x="325.2" y="190.2">66</text>
<text x="333.7" y="190.2">70</text>
<text x="379.3" y="191.2">65</text>
<text x="325.3" y="198.7">67</text>
<text x="379.2" y="200.2">64</text>
<text x="70.2" y="206.2">50</text>
<text x="285.2" y="215.1">45</text>
<text x="75.1" y="232.2">44</text>
<text x="140.1" y="242.2">8</text>
<text x="189.4" y="247.7">19</text>
<text x="269.6" y="250.2">34</text>
<text x="70" y="256.2">3</text>
<text x="149.4" y="256.2">21</text>
<text x="185.5" y="254.2">17</text>
<text x="282.2" y="252.7">29</text>
<text x="292.5" y="252.7">31</text>
<text x="379.7" y="252.2">43</text>
<text x="92.2" y="261.2">5</text>
<text x="181.4" y="260.7">18</text>
<text x="287.3" y="260.2">27</text>
<text x="320.9" y="261.2">33</text>
<text x="356.8" y="260.2">39</text>
<text x="376.1" y="262.2">42</text>
<text x="282.1" y="267.7">28</text>
<text x="292.2" y="267.7">30</text>
<text x="363.9" y="272.2">41</text>
<text x="69.9" y="276.2">2</text>
<text x="108.1" y="276.2">6</text>
<text x="215.5" y="280.2">15</text>
<text x="229.4" y="278.2">16</text>
<text x="342.8" y="280.2">38</text>
<text x="151.6" y="286.2">11</text>
<text x="193.5" y="282.2">13</text>
<text x="282.1" y="284.7">24</text>
<text x="292.2" y="284.7">26</text>
<text x="321.2" y="286.2">32</text>
<text x="92.1" y="291.2">4</text>
<text x="175.4" y="292.2">12</text>
<text x="287.1" y="292.2">22</text>
<text x="70.1" y="296.2">1</text>
<text x="282.2" y="299.7">23</text>
<text x="292.2" y="299.7">25</text>
<text x="379.6" y="294.2">40</text>
<text x="121.2" y="311.7">7</text>
<text x="141.1" y="311.2">9</text>
<text x="175.3" y="310.2">10</text>
<text x="230.4" y="311.2">14</text>
<text x="259.1" y="310.2">20</text>
<text x="331.9" y="310">35</text>
<text x="342.8" y="310">36</text>
<text x="353.9" y="310">37</text>
</g>
<g font-size="3.7" fill="#b5532f">
<text x="252.6" y="163.3">LIFT</text>
<text x="223.3" y="201.5">TURUN</text>
</g>
<text font-size="3.7" fill="#fff" x="546.1" y="346.1">Bukan untuk konstruksi</text>
<g font-size="3.7" fill="#5a524b">
<text x="437" y="366.9">Skala</text>
<text x="437" y="371.8">Revisi</text>
<text x="544" y="367.4">Nomor lembar</text>
<text x="437" y="376.6">Render</text>
<text x="437" y="381.5">Halaman</text>
<text x="437" y="386.3">Digambar Claude Code cloud (generator)</text>
<text x="437" y="391.2">Diperiksa</text>
<text x="437" y="396.1">Sumber</text>
<text x="437" y="401.9">Huruf: KantorRPG Sans, turunan Alegreya Sans karya Juan Pablo del Peral (SIL OFL 1.1, paket Debian</text>
<text x="437" y="406.8">fonts-alegreya-sans), subset tertanam.</text>
</g>
</svg>
